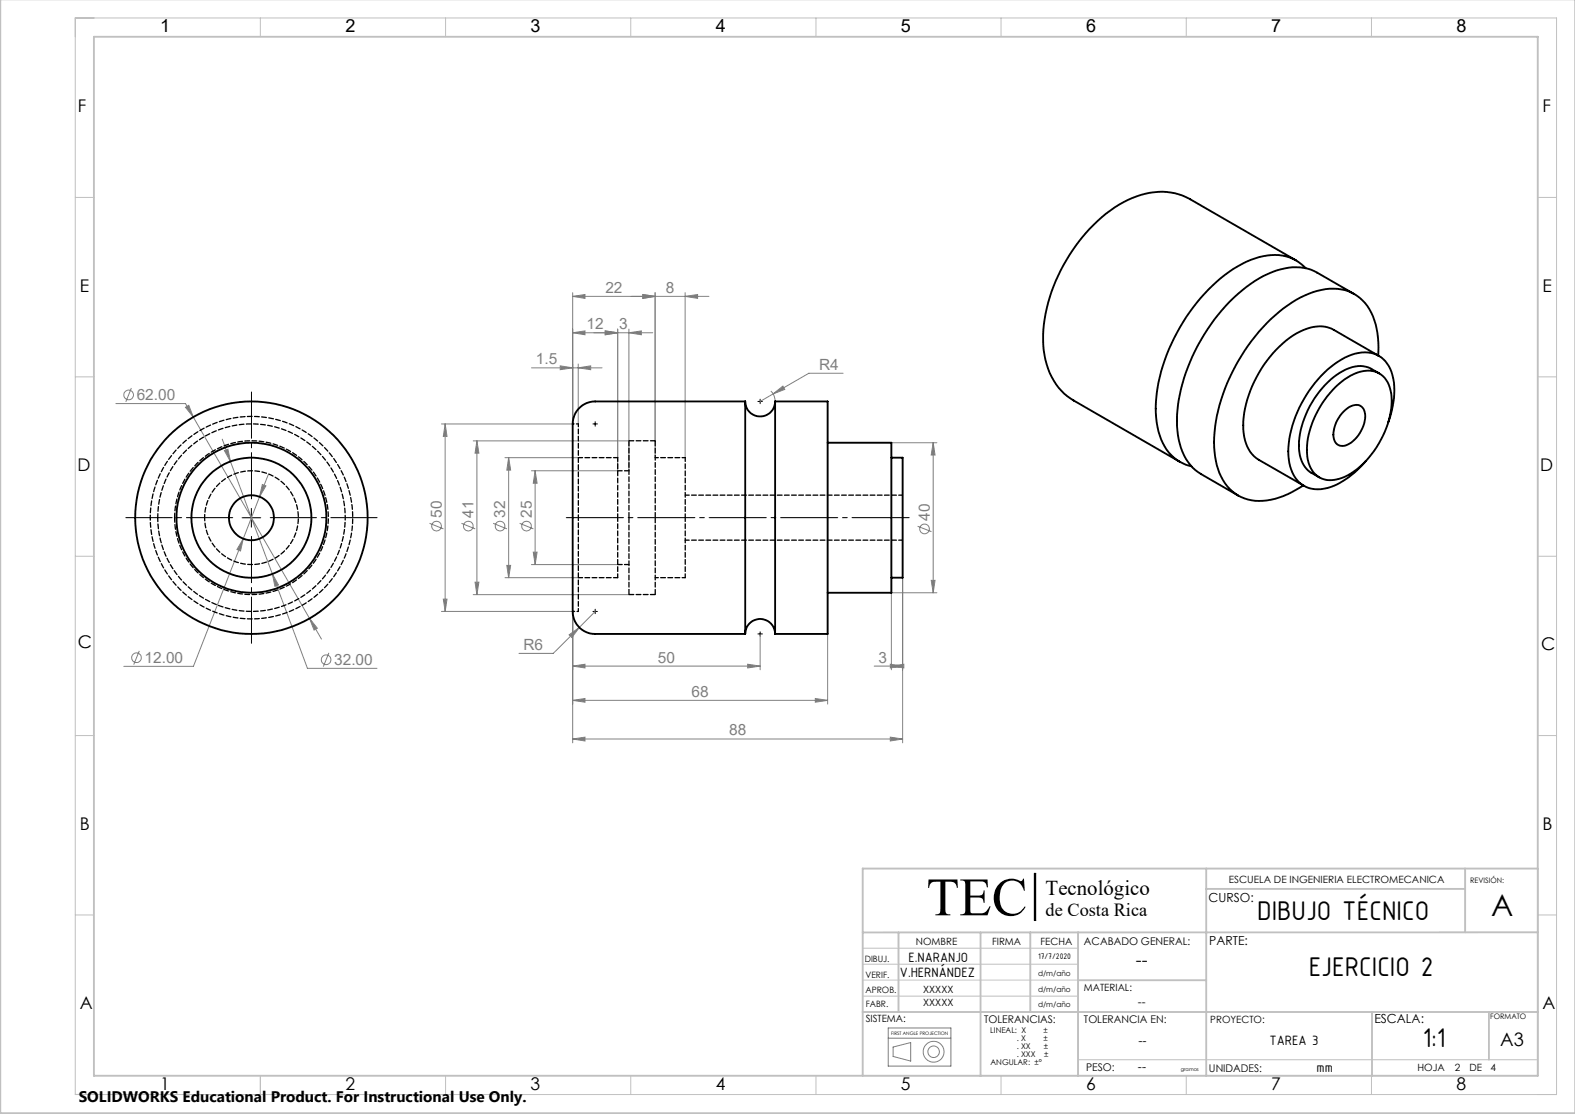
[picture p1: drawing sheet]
<svg xmlns="http://www.w3.org/2000/svg" width="420mm" height="297mm" viewBox="0 0 420 297" stroke-linecap="round" stroke-linejoin="round" font-family="sans-serif">
<path d="M158.1 113h1.2M158.7 112.4v1.2M202.1 107h1.2M202.7 106.4v1.2M64.6 138h4.9M67 135.5v5M158.1 163h1.2M158.7 162.4v1.2M202.1 169h1.2M202.7 168.4v1.2M275.8 232.8v12.6" fill="none" stroke="#000" stroke-width=".27"/>
<g fill="none" stroke="#808080" stroke-width=".27">
<path d="M152.7 79l3.3-.5v1zM152.7 78v35h-35M152.7 79h36.4M171.4 78.5l3.3 .5-3.3 .5zM174.7 78v44M182.7 79l3.3-.5v1zM182.7 78v44M141.7 98.1h18.8M149.4 97.5l3.3 .6-3.3 .5zM152.7 88.7l3.3-.5v1zM152.7 88.7h21.4M154.2 98.1l3.3-.6v1.1z"/>
<path d="M154.2 97v16M161.4 88.2l3.3 .5-3.3 .5zM164.7 87.7v37.8h-23M167.7 88.7l3.3-.5v1zM167.7 87.7v37.8M224.8 99.5h-9.1l-13 7.5M30.9 107.6h18.6l33.1 57.3M35 103.5l-1.5 3.6M49.5 108.6l.8-.5 1.2 3.1zM59.3 117.1l2.2 5.9M118.7 113v50M118.7 113l.5 3.3h-1z"/>
<path d="M126.2 117.5h41.5M127.2 117.5v41M127.2 117.5l.5 3.3h-1zM205.6 104.2a3.8 3.8 0 0 1 1.1 2.8M206.2 105l2.6-2.1 .5 .9zM237.7 118h12.1M248.8 118l.5 3.3h-1zM248.8 118v40M59.8 120.1l1-.3 .7 3.2zM61.5 123l11.1 30M69.2 132.4l-4.3 11.2M70 129.2l.9 .3-1.7 2.9z"/>
<path d="M71.5 126.5l-2.3 5.9M114.5 139.5l3.8 1.5M123 139.5l3.7 1.5M131.5 139.5l3.7 1.5M134.7 122h19.5M135.6 122v32M135.6 122l.6 3.3h-1.1zM138.6 139.5l3.6 1.5M142.7 125.5v25M142.7 125.5l.5 3.3h-1zM64.9 143.6l-.8 3.3-.9-.4zM64.9 143.6l-13.3 34.1h-18.6"/>
<path d="M72.6 153l1.7 3-1 .3zM72.6 153l9.4 25.2h18.5M118.2 159.7h1l-.5 3.3zM126.2 158.5h41.5M126.7 155.2h1l-.5 3.3zM134.7 154h19.5M135.1 150.7h1.1l-.6 3.3zM141.7 150.5h23M142.2 147.2h1l-.5 3.3zM237.7 154v24.6M237.7 158h12.1M240.7 154v44"/>
<path d="M244.7 140.3l3.7 1.4M248.3 154.7h1l-.5 3.3zM37.1 173.5l-1.4 3.7M82.6 164.9l2 2.6-.9 .5zM82.6 164.9l3.1 5.5M87.7 174.1l-1.5 3.6M117.7 163h35v35M151.8 169.3l2.7-2-2 2.7zM152.7 177.6l3.3-.5v1zM152.7 177.6h50M154.5 167.3l-7 6.9h-9.1M158.7 163l-4.2 4.3"/>
<path d="M199.4 177.1l3.3 .5-3.3 .5zM202.7 169v9.6M220.7 169v18.7M233.1 177.6h7.6M237.4 177.1l3.3 .5-3.3 .5zM237.7 177.6l3.3-.5v1zM152.7 186.7l3.3-.5v1zM152.7 197l3.3-.5v1.1zM152.7 186.7h68M152.7 197h88M217.4 186.2l3.3 .5-3.3 .5zM237.4 196.5l3.3 .5-3.3 .6z"/>
<path d="M275.8 232.8h.4v12.6h-.4zM236.9 276.8h16.7M236.9 274.1h16.7v10.1h-16.7zM238.2 279.1l4.7-1.1v4.9l-4.7-1.2z"/>
<circle cx="34.3" cy="105.3" r="1.29"/>
<circle cx="116.4" cy="140.3" r="1.3"/>
<circle cx="124.9" cy="140.3" r="1.3"/>
<circle cx="133.4" cy="140.3" r="1.3"/>
<circle cx="140.4" cy="140.3" r="1.3"/>
<circle cx="246.5" cy="141" r="1.28"/>
<circle cx="36.4" cy="175.4" r="1.29"/>
<circle cx="87" cy="175.9" r="1.29"/>
<circle cx="249" cy="280.4" r="1.53"/>
<circle cx="249" cy="280.4" r="2.78"/>
</g>
<g fill="none" stroke="#c0c0c0" stroke-width=".27">
<path d="M20.1 4.8h395v287h-395zM69.4 4.8v5M118.8 4.8v5M168.2 4.8v5M217.6 4.8v5M266.9 4.8v5M316.3 4.8v5M365.7 4.8v5M20.1 52.6h4.9M410.1 52.6h5M20.1 100.5h4.9M410.1 100.5h5"/>
<path d="M20.1 148.3h4.9M410.1 148.3h5M20.1 196.1h4.9M410.1 196.1h5M230 231.6h180.1v55.2h-180.1M20.1 243.9h4.9M230 257.1h57.5M230 252.8h57.5M410.1 243.9h5M230 261.3h57.5M230 265.6h57.5M69.4 286.8v5"/>
<path d="M118.8 286.8v5M168.2 286.8v5M217.6 286.8v5M266.9 286.8v5M287.5 282.5h122.6M316.3 286.8v5M365.7 286.8v5"/>
</g>
<g fill="none" stroke="#c0c0c0" stroke-width=".5">
<path d="M.1 -.1v296.9h419.9M25 9.8h385.1v277h-385.1zM321.6 237h69.1M321.7 231.6v55.2M390.7 231.6v17M410.1 231.6h-180.1v55.2M239.6 248.6v21.2M261.5 248.6v38.3M274.7 248.6v21.2M287.5 248.6v38.2M410.1 248.6h-180.1M230 269.8h180.1"/>
<path d="M287.5 261.3h34.2M365.9 269.8v17M397.1 269.8v12.7"/>
</g>
<path d="M276 232.8v12.6" fill="none" stroke="#000" stroke-width=".39"/>
<path d="M62.1 138h-28.5M67.1 133v-28.5M72.1 138h28.5M67.1 143v28.5" fill="none" stroke="#000" stroke-width=".27" stroke-dasharray="15.2 1.3 1.3 1.3" stroke-dashoffset="2.9"/>
<path d="M150.7 138h92" fill="none" stroke="#000" stroke-width=".27" stroke-dasharray="15.2 1.3 1.3 1.3" stroke-dashoffset="-.3"/>
<g fill="#808080">
<path d="M154.2 98.1l3.3-.6v1.1zM149.4 97.5l3.3 .6-3.3 .5zM167.7 88.7l3.3-.5v1zM161.4 88.2l3.3 .5-3.3 .5zM182.7 79l3.3-.5v1zM171.4 78.5l3.3 .5-3.3 .5z"/>
<path d="M152.7 88.7l3.3-.5v1zM161.4 88.2l3.3 .5-3.3 .5zM152.7 79l3.3-.5v1zM171.4 78.5l3.3 .5-3.3 .5zM151.8 169.3l.7 .7 2-2.7zM152.7 177.6l3.3-.5v1zM199.4 177.1l3.3 .5-3.3 .5zM152.7 186.7l3.3-.5v1zM217.4 186.2l3.3 .5-3.3 .5zM152.7 197l3.3-.5v1.1zM237.4 196.5l3.3 .5-3.3 .6zM237.7 177.6l3.3-.5v1zM237.4 177.1l3.3 .5-3.3 .5zM206.2 105l3.1-1.2-.5-.9zM70 129.2l-.8 3.2 1.7-2.9zM64.9 143.6l-1.7 2.9 .9 .4zM82.6 164.9l1.1 3.1 .9-.5zM49.5 108.6l2 2.6-1.2-3.1zM59.8 120.1l1.7 2.9-.7-3.2zM72.6 153l.7 3.3 1-.3z"/>
<path d="M118.7 113l.5 3.3h-1zM118.2 159.7h1l-.5 3.3zM248.8 118l.5 3.3h-1zM248.3 154.7h1l-.5 3.3zM135.6 122l.6 3.3h-1.1zM135.1 150.7h1.1l-.6 3.3zM127.2 117.5l.5 3.3h-1zM126.7 155.2h1l-.5 3.3zM142.7 125.5l.5 3.3h-1zM142.2 147.2h1l-.5 3.3z"/>
</g>
<g fill="none" stroke="#000" stroke-width=".5">
<path d="M317.3 53.1a16.8 16.8 0 0 0-15.4-.3 39.3 39.3 0 0 0-17.6 16.7 40.3 40.3 0 0 0-6 23.8 17.4 17.4 0 0 0 8 13.5l28.3 16.3M317.3 53.1l28.3 16.3M348.2 71.5a11.9 11.9 0 0 0-12.4-3 35.5 35.5 0 0 0-17.6 13.4 46.5 46.5 0 0 0-10 28.3 15.5 15.5 0 0 0 5.6 12.4l2.5 1.3 1.4 .4M361.2 78.4l-9.9-5.7a14.1 14.1 0 0 0-13.2 .4 43.1 43.1 0 0 0-18.6 18.9 41.9 41.9 0 0 0-5.5 22.8 14.4 14.4 0 0 0 6.3 11.6l9.9 5.7M367.5 94.8a20.3 20.3 0 0 0-3.4-13.9 11.7 11.7 0 0 0-12.8-3.4 35.2 35.2 0 0 0-17.6 13.4 46.7 46.7 0 0 0-9.9 28.3 15.4 15.4 0 0 0 5.6 12.4 12.6 12.6 0 0 0 11.7 1l2.3-.8 4.1-2.4M367.7 94.9l-12-7a10.1 10.1 0 0 0-10 1 31.2 31.2 0 0 0-14.2 24.5 9.9 9.9 0 0 0 4.2 9.2l12 6.9M367.8 99.6l-2.1-1.2a8 8 0 0 0-8.4 1 24.7 24.7 0 0 0-10.9 20.3 7.7 7.7 0 0 0 3.3 6.3l2.1 1.3M198.7 107a4 4 0 0 0 4 4 4 4 0 0 0 4-4M198.7 107h-40a6.2 6.2 0 0 0-6 7.4v47.2a6.2 6.2 0 0 0 6 7.4h40M198.7 107v62M206.7 107v62M206.7 107h14v62h-14"/>
<path d="M220.7 118h17v40h-17M356.2 103.1a12.4 12.4 0 0 1 9.5-4.2 6 6 0 0 1 5.1 5.3 22 22 0 0 1-5.1 17 16.5 16.5 0 0 1-10.3 6.8 6 6 0 0 1-6.6-5.4 22.4 22.4 0 0 1 5.1-16.9zM358.3 109.7a3.8 3.8 0 0 1 4.7-1.4 4.5 4.5 0 0 1 .6 5.2 8.2 8.2 0 0 1-5.3 5.4 2.52 2.52 0 0 1-2.7-3 9.2 9.2 0 0 1 2.7-6.2zM370.2 112.6a20 20 0 0 0 .6-14.2 7.5 7.5 0 0 0-9.4-4.1 25 25 0 0 0-13.7 12.1 26.6 26.6 0 0 0-3.9 17 7.8 7.8 0 0 0 6.8 7 15 15 0 0 0 10.8-4.5l2.8-3M237.7 122h3v32h-3M198.7 169a4 4 0 0 1 4-4 4 4 0 0 1 4 4"/>
<circle cx="67" cy="138" r="6"/>
<circle cx="67.1" cy="138" r="31"/>
<circle cx="67.1" cy="138" r="16"/>
<circle cx="67.1" cy="138" r="20"/>
</g>
<path d="M154.2 138v-25M154.2 163v-25" fill="none" stroke="#000" stroke-width=".35" stroke-dasharray="1.3 .6" stroke-dashoffset=".5"/>
<path d="M167.7 138v-20.5M174.7 138v-20.5M167.7 158.5v-20.5M174.7 158.5v-20.5" fill="none" stroke="#000" stroke-width=".35" stroke-dasharray="1.3 .6" stroke-dashoffset="-.1"/>
<path d="M164.7 138v-16M182.7 138v-16M164.7 154v-16M182.7 154v-16" fill="none" stroke="#000" stroke-width=".35" stroke-dasharray="1.3 .6" stroke-dashoffset=".3"/>
<path d="M154.2 113h-1.5M152.7 163h1.5" fill="none" stroke="#000" stroke-width=".35" stroke-dasharray="1.3 .6" stroke-dashoffset=".8"/>
<path d="M174.7 117.5h-7M167.7 158.5h7" fill="none" stroke="#000" stroke-width=".35" stroke-dasharray="1.3 .6"/>
<path d="M46.6 138a20.5 20.5 0 0 1 30.3-18 20.5 20.5 0 0 1 1.2 35.3 20.5 20.5 0 0 1-31.5-16v-1.3M164.7 122h-10.5M167.7 125.5h-3M154.2 154h10.5M164.7 150.5h3" fill="none" stroke="#000" stroke-width=".35" stroke-dasharray="1.3 .6" stroke-dashoffset=".1"/>
<path d="M54.6 138a12.5 12.5 0 0 1 18.4-11 12.5 12.5 0 0 1 .9 21.5 12.5 12.5 0 0 1-19.3-9.5v-1M182.7 122h-8M174.7 154h8" fill="none" stroke="#000" stroke-width=".35" stroke-dasharray="1.3 .6" stroke-dashoffset=".4"/>
<path d="M42.1 138a25 25 0 0 1 37-21.9 25 25 0 0 1 1.3 43.1 25 25 0 0 1-38.3-19.7v-1.5M240.7 132h-58M182.7 144h58" fill="none" stroke="#000" stroke-width=".35" stroke-dasharray="1.3 .6" stroke-dashoffset=".2"/>
<path d="M40.1 138a27 27 0 0 1 40-23.6 27 27 0 0 1 1.3 46.5 27 27 0 0 1-41.3-21.4v-1.5" fill="none" stroke="#000" stroke-width=".35" stroke-dasharray="1.3 .6" stroke-dashoffset=".6"/>
<text font-size="14.4" x="247.1" y="244">TEC</text>
<text font-size="8" x="397.7" y="244.1">A</text>
<g font-size="7.8">
<text x="335.2" y="245.3">DIBUJO TÉCNICO</text>
<text x="349" y="260.3">EJERCICIO 2</text>
<text x="379.4" y="279.3">1:1</text>
</g>
<text font-size="5.6" x="278.8" y="238.7">Tecnológico</text>
<g font-size="4.9">
<text x="278.8" y="244.2">de Costa Rica</text>
<text x="400" y="279">A3</text>
</g>
<g font-size="4.8">
<text x="42.7" y="8.6">1</text>
<text x="92.1" y="8.6">2</text>
<text x="141.5" y="8.6">3</text>
<text x="190.9" y="8.6">4</text>
<text x="240.2" y="8.6">5</text>
<text x="289.6" y="8.6">6</text>
<text x="339" y="8.6">7</text>
<text x="388.4" y="8.6">8</text>
</g>
<g font-size="4.7">
<text x="20.8" y="29.9">F</text>
<text x="411.3" y="29.9">F</text>
<text x="21.3" y="77.8">E</text>
<text x="411.3" y="77.8">E</text>
<text x="20.7" y="125.5">D</text>
<text x="410.7" y="125.6">D</text>
<text x="20.8" y="172.9">C</text>
<text x="410.9" y="173.4">C</text>
<text x="21.3" y="221.2">B</text>
<text x="411.3" y="221.2">B</text>
<text x="302.9" y="257.7">--</text>
<text x="21.3" y="269.1">A</text>
<text x="411.3" y="269.1">A</text>
<text x="42.7" y="290.6">1</text>
<text x="92.1" y="290.6">2</text>
<text x="141.5" y="290.6">3</text>
<text x="190.9" y="290.6">4</text>
<text x="240.2" y="290.6">5</text>
<text x="289.6" y="290.6">6</text>
<text x="339" y="290.6">7</text>
<text x="388.4" y="290.6">8</text>
</g>
<g font-size="4.1" fill="#808080">
<text x="161.4" y="78.1">22</text>
<text x="177.6" y="78.1">8</text>
<text x="156.4" y="87.8">12</text>
<text x="165.1" y="87.8">3</text>
<text x="142.9" y="97.1">1.5</text>
<text x="218.4" y="98.6">R4</text>
<text x="36.4" y="106.6">62.00</text>
<text x="117.8" y="138.1" transform="rotate(-90 117.8 138.1)">50</text>
<text x="126.3" y="138.1" transform="rotate(-90 126.3 138.1)">41</text>
<text x="134.7" y="138.1" transform="rotate(-90 134.7 138.1)">32</text>
<text x="141.8" y="138.1" transform="rotate(-90 141.8 138.1)">25</text>
<text x="247.9" y="138.9" transform="rotate(-90 247.9 138.9)">40</text>
<text x="139.6" y="173.3">R6</text>
<text x="38.5" y="176.7">12.00</text>
<text x="89.1" y="177.2">32.00</text>
<text x="175.4" y="176.6">50</text>
<text x="234.3" y="176.6">3</text>
<text x="184.4" y="185.8">68</text>
<text x="194.4" y="196.1">88</text>
</g>
<text font-size="4.1" x="21" y="293.7">SOLIDWORKS Educational Product. For Instructional Use Only.</text>
<g font-size="3.9">
<text x="242.2" y="256.4">E.NARANJO</text>
<text x="240" y="260.5">V.HERNÁNDEZ</text>
<text x="338.5" y="278.5">TAREA 3</text>
<text x="351.1" y="285.7">mm</text>
</g>
<g font-size="3.3">
<text x="322.3" y="240.4">CURSO:</text>
<text x="322.5" y="252">PARTE:</text>
<text x="366.5" y="272.7">ESCALA:</text>
<text x="303.6" y="278.7">--</text>
<text x="303.5" y="285.6">--</text>
</g>
<text font-size="3.2" x="303.4" y="268.3">--</text>
<g font-size="2.8">
<text x="289.1" y="252">ACABADO GENERAL:</text>
<text x="262.4" y="272.6">TOLERANCIAS:</text>
<text x="289.1" y="272.8">TOLERANCIA EN:</text>
<text x="289.6" y="285.6">PESO:</text>
<text x="322.4" y="285.9">UNIDADES:</text>
</g>
<g font-size="2.7">
<text x="327.7" y="235.5">ESCUELA DE INGENIERIA ELECTROMECANICA</text>
<text x="244.2" y="252">NOMBRE</text>
<text x="264.6" y="252">FIRMA</text>
<text x="277.5" y="252">FECHA</text>
<text x="246.2" y="268.3">XXXXX</text>
<text x="246.2" y="264.9">XXXXX</text>
<text x="289.1" y="264.1">MATERIAL:</text>
<text x="230.8" y="272.6">SISTEMA:</text>
<text x="322.7" y="272.7">PROYECTO:</text>
<text x="378" y="285.6">HOJA</text>
<text x="387.9" y="285.6">2</text>
<text x="391.8" y="285.6">DE</text>
<text x="397.4" y="285.6">4</text>
</g>
<g font-size="2.3">
<text x="230.6" y="256.5">DIBUJ.</text>
<text x="276.8" y="255.7">17/7/2020</text>
<text x="230.8" y="260.7">VERIF.</text>
<text x="230.8" y="264.8">APROB.</text>
<text x="230.8" y="268.6">FABR.</text>
</g>
<g font-size="2.1">
<text x="264.1" y="275.3">LINEAL: X</text>
<text x="278.3" y="275.3">±</text>
<text x="271.1" y="281.7">. XXX</text>
<text x="271.2" y="279.6">. XX</text>
<text x="271.2" y="277.5">. X</text>
<text x="278.3" y="277.5">±</text>
<text x="278.4" y="279.6">±</text>
<text x="278.5" y="281.7">±</text>
<text x="264.1" y="283.8">ANGULAR: ±°</text>
</g>
<g font-size="2">
<text x="392.1" y="235.4">REVISIÓN:</text>
<text x="276.8" y="260.2">d/m/año</text>
<text x="276.8" y="264.5">d/m/año</text>
<text x="276.8" y="268.6">d/m/año</text>
<text x="397.4" y="271.8">FORMATO</text>
</g>
<g font-size="1.3">
<text x="237.6" y="276">FIRST ANGLE PROJECTION</text>
<text x="314.9" y="285.6">gramos</text>
</g>
</svg>
